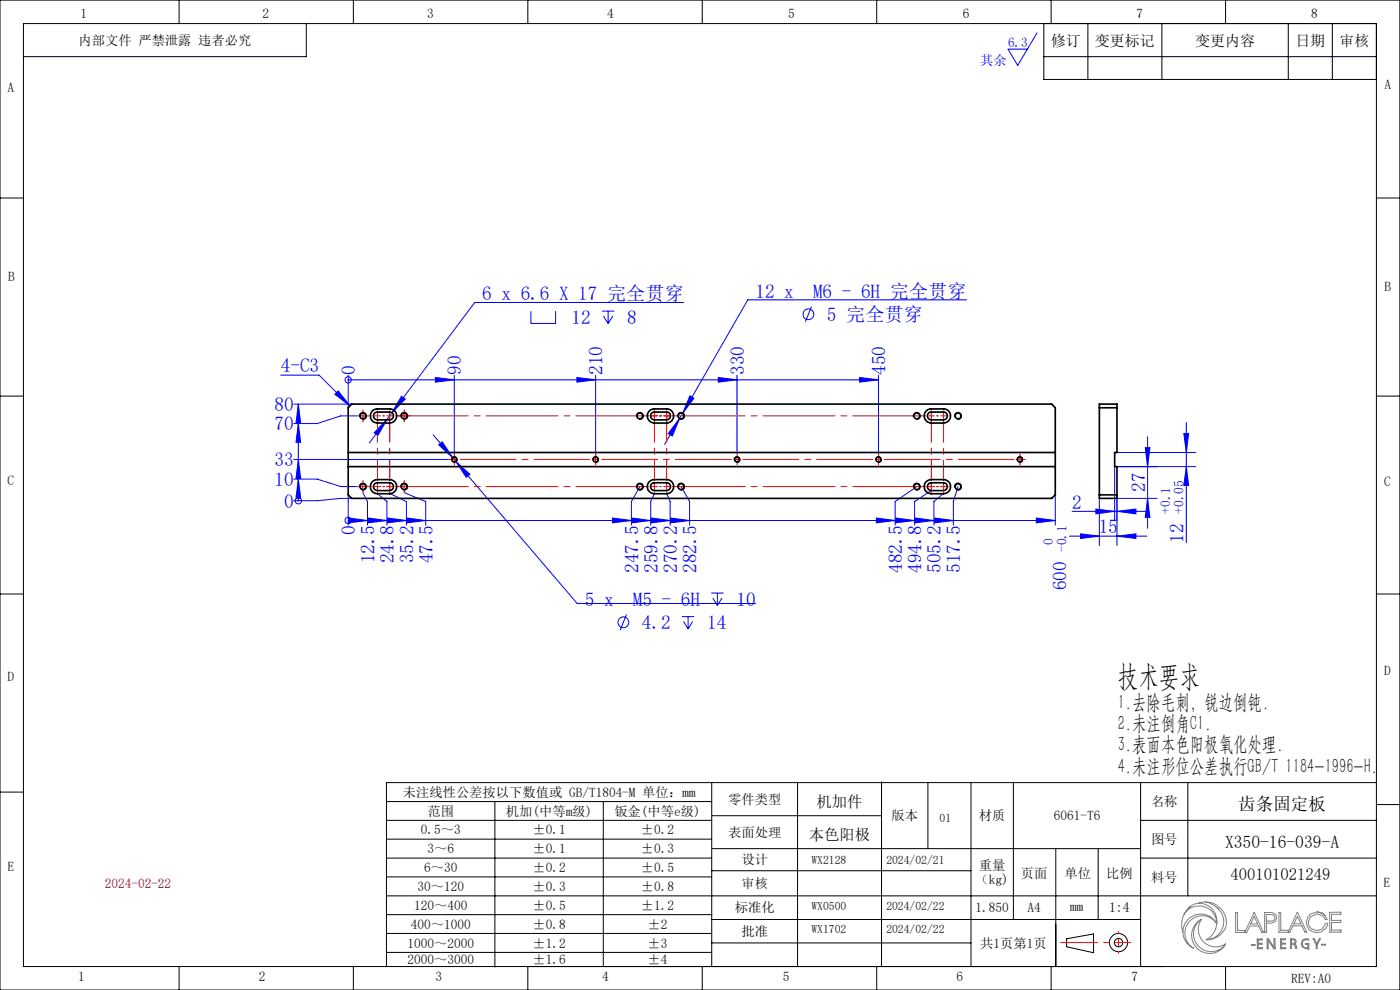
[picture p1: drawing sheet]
<svg xmlns="http://www.w3.org/2000/svg" width="297mm" height="210mm" viewBox="0 0 297 210" stroke-linecap="round" stroke-linejoin="round" font-family="sans-serif">
<g fill="none" stroke="#00f" stroke-width=".21">
<path d="M220 7l-4.1 6.9-2-3.5h4M59.5 79.6h8.2l6.5 6.5M73.9 79.6v6.9M96.4 79.6v16.7M112.6 66v2.6h5.3v-2.6M126.4 79.6v16.7M127.7 66h2.6M128 67.1l1 1.5M129 66v2.6M130 67.1l-1 1.5M145.1 64.2h-44.4l-17.6 23.4M156.4 79.6v16.7"/>
<path d="M172.2 65l-1.3 3.3M186.4 79.6v16.7M205 63.6h-46.4l-13.8 24.1M62.3 97.5h32.9M62.3 85.7h12.3M63.3 97.5l.5 4h-1zM63.3 89.8l.5 4h-1zM63.3 85.7l.5 4h-1zM63.3 85.7v20.5M71 83.6l.8-.7 2.4 3.2zM73.9 80.6h.1M73.9 80.6h112.5"/>
<path d="M75.7 88.2h-3.4l-5 1.6h-5M82.2 88.9l-2 3.5-.8-.6zM82.2 88.9l-3.8 5.1M83.1 87.6l-.9 1.3M85.2 84.1l.8 .6-2.9 2.9zM91.9 92.2l4.1 4.9M92.4 80.1l4 .5-4 .5zM93.1 94.4l.7-.7 2.2 3.4zM96 97.1l.7 .8M96.7 97.9l3 2.7-.8 .6zM96.7 97.9l25.7 30.1h37.9M122.4 80.1l4 .5-4 .5z"/>
<path d="M144.2 88.8l-1.6 3.7-.9-.5zM144.2 88.8l-3.2 5.5M144.8 87.7l-.6 1.1M146.4 84l.8 .5-2.4 3.2zM152.4 80.1l4 .5-4 .5zM182.4 80.1l4 .5-4 .5zM236.5 99v11.5M237 99h16.6M237 96h16.6M243 95h.9l-.4 4zM243.5 92.6v19.5M251.1 92h1.1l-.5 4z"/>
<path d="M251.7 99l.5 4h-1.1zM251.7 89.6v25.5M62.3 101.6h5l5 1.6h3.4M63.3 106.2h.1M63.3 101.6l.5 4h-1zM73.9 110.4h.1M73.9 105v6.4M73.9 110.4h150M74 109.9l4 .5-4 .5zM74.6 105.7h-2.3l-5 .5h-5M77 104.5l1 1.9v5M78.1 109.9l4 .5-4 .5z"/>
<path d="M80.1 104.7l2 1.7v5M82.2 109.9l4 .5-4 .5zM82.7 104.7l3.5 1.7v5M85.7 104.5l4.6 1.9v5M86.3 109.9l4 .5-4 .5zM129.9 109.9l4 .5-4 .5zM134.1 109.9l3.9 .5-3.9 .5zM135.7 103.2l-1.8 3.2v5M138.2 109.9l4 .5-4 .5zM138.8 104.7l-.8 1.7v5M141.4 104.7l.8 1.7v5M142.3 109.9l4 .5-4 .5z"/>
<path d="M144.5 103.2l1.8 3.2v5M185.9 109.9l4 .5-4 .5zM190 109.9l4 .5-4 .5zM194.1 109.9l4 .5-4 .5zM194.5 103.2l-4.6 3.2v5M197.6 104.1l-3.6 2.3v5M198.3 109.9l3.9 .5-3.9 .5zM200.2 104.7l-2.1 1.7v5M203.2 103.2l-1 3.2v5M219.9 109.9l4 .5-4 .5zM223.9 105v6.4M226.9 113.7h16.4"/>
<path d="M227.4 108.5h15.9M229.2 113.2l4 .5-4 .5zM232.5 108l4 .5-4 .5zM233.2 105.7v10M237 108.5l4-.5v1zM237 113.7l4-.5v1zM243.5 105.7l.4 4h-.9zM245.5 105.7h-8.5v10M132.9 130.4l-1.3 3.3M144.7 130.8h2.6M145 131.8l1 1.6M146 130.8v2.6"/>
<path d="M146.9 131.8l-.9 1.6M150.9 125.8h2.6M151.2 126.9l1 1.5M152.2 125.8v2.6M153.2 126.9l-1 1.5"/>
<circle cx="171.5" cy="66.7" r="1.14"/>
<circle cx="73.9" cy="80.6" r=".67"/>
<circle cx="63.3" cy="106.2" r=".67"/>
<circle cx="73.9" cy="110.4" r=".68"/>
<circle cx="132.2" cy="132" r="1.15"/>
</g>
<g fill="none" stroke="#000" stroke-width=".21">
<path d="M0 0h297v210h-297zM5 5h287v200h-287zM38 0v5M65 5v7h-60M75 0v5M112 0v5M149 0v5M186 0v5M221.4 5v11.9h70.6M221.4 12h70.6M223 0v5M230.8 5v11.9"/>
<path d="M246.5 5v11.9M260 0v5M273.3 5v11.9M282.6 5v11.9M0 42h5M292 42h5M0 84h5M76.3 88.4a.75 .75 0 0 1 .6-.9 .75 .75 0 0 1 .8 .8 .75 .75 0 0 1-.9 .7M85 88.4a.75 .75 0 0 1 .7-.9 .75 .75 0 0 1 .8 .8 .75 .75 0 0 1-1 .7M95.7 97.6a.62 .62 0 0 1 .6-.8 .62 .62 0 0 1 .7 .7 .62 .62 0 0 1-.8 .6M125.8 97.6a.61 .61 0 0 1 .5-.7 .61 .61 0 0 1 .7 .6 .61 .61 0 0 1-.8 .6M135 88.4a.76 .76 0 0 1 .7-.9 .76 .76 0 0 1 .8 .8 .76 .76 0 0 1-1 .7"/>
<path d="M143.8 88.4a.76 .76 0 0 1 .6-.9 .76 .76 0 0 1 .8 .8 .76 .76 0 0 1-.9 .7M155.8 97.6a.62 .62 0 0 1 .5-.8 .62 .62 0 0 1 .7 .7 .62 .62 0 0 1-.8 .6M185.8 97.6a.61 .61 0 0 1 .5-.7 .61 .61 0 0 1 .7 .6 .61 .61 0 0 1-.8 .6M193.8 88.4a.75 .75 0 0 1 .6-.9 .75 .75 0 0 1 .8 .8 .75 .75 0 0 1-.9 .7M202.5 88.4a.75 .75 0 0 1 .7-.9 .75 .75 0 0 1 .8 .8 .75 .75 0 0 1-.9 .7M215.8 97.6a.61 .61 0 0 1 .5-.7 .61 .61 0 0 1 .7 .6 .61 .61 0 0 1-.8 .6M292 84h5M76.3 103.4a.75 .75 0 0 1 .6-.9 .75 .75 0 0 1 .8 .8 .75 .75 0 0 1-.9 .7M85 103.4a.75 .75 0 0 1 .7-.9 .75 .75 0 0 1 .8 .8 .75 .75 0 0 1-1 .7M135 103.4a.76 .76 0 0 1 .7-.9 .76 .76 0 0 1 .8 .8 .76 .76 0 0 1-1 .7M143.8 103.4a.76 .76 0 0 1 .6-.9 .76 .76 0 0 1 .8 .8 .76 .76 0 0 1-.9 .7M193.8 103.4a.75 .75 0 0 1 .6-.9 .75 .75 0 0 1 .8 .8 .75 .75 0 0 1-.9 .7"/>
<path d="M202.5 103.4a.75 .75 0 0 1 .7-.9 .75 .75 0 0 1 .8 .8 .75 .75 0 0 1-.9 .7M0 126h5M292 126h5M0 168h5M82 174h69M82 170h69M82 178h69M105 170v35.1M128 170v35M151 173h36M151 166v39M169.2 166v39"/>
<path d="M187 165.8v39.2M196.8 166v14M206 166v39M215 166v29M242 166v39M242 174h50M252 166v24M292 166h-210v39M292 170.7h5M82 190h210M82 182h69M82 186h69"/>
<path d="M82 194h69M82 198h69M151 180h91M151 184.7h55M151 195h91M224 180v25M226.3 199.1l5.7-1v4l-5.7-1.3zM233 180v15M242 182h50M38 205v5M75 205v5M82 202h69"/>
<path d="M112 205v5M149 205v5M151 200h55M186 205v5M223 205v5M260 205v5"/>
<circle cx="237.3" cy="199.9" r="1.92"/>
<circle cx="237.3" cy="199.9" r=".89"/>
</g>
<g fill="none" stroke="#808080" stroke-width=".21">
<path d="M251.2 194a3.7 3.7 0 0 1 4.2-1.7 3.7 3.7 0 0 1 2.7 3.6M252.6 192.2a4.9 4.9 0 0 0-1.6 5.6M254.2 191.6a4.3 4.3 0 0 1 4.6 1 4.3 4.3 0 0 1 1.1 4.5 4.4 4.4 0 0 1-4.1 2.2M254.2 191.6a3.3 3.3 0 0 0-2.1 1M254.2 191.6a3.8 3.8 0 0 1 3.9 4.3M254.9 195a3.8 3.8 0 0 0-1 6.1 3.8 3.8 0 0 0 6.1-.9M254.9 195a3.7 3.7 0 0 0 .4 4.7 3.7 3.7 0 0 0 4.7 .5M254.9 195a3.7 3.7 0 0 0-.6 5.7 3.7 3.7 0 0 0 5.7-.5M255.7 191.3a5.7 5.7 0 0 1 2.9 1.6M258.1 192.4a3.8 3.8 0 0 1 1.3 4.3 3.8 3.8 0 0 1-3.6 2.6M258.1 195.9a3.7 3.7 0 0 0-5.7-.5 3.7 3.7 0 0 0 .9 5.7 3.7 3.7 0 0 1-2.3-3.3M258.1 195.9a4.2 4.2 0 0 1-2.3 3.4"/>
<path d="M258.1 195.9a3.8 3.8 0 0 0-4.3-1.9 3.8 3.8 0 0 0-2.8 3.8M264.1 197.7l2-4.1 1.9 4.2h-.3l-.7-1.4-1.9 .1-.6 1.3h-2.4v-4.2h.4v3.8h1.6v.4M266.1 194.4l.7 1.6h-1.5zM266.7 199.2h1.1v.2h-.9v.7h.8v.2h-.8v.7h.9v.3h-1.1zM268.3 193.6a2.75 2.75 0 0 1 2.4 .5l.2 .6a1.5 1.5 0 0 1-1.9 1.1h-.4l.1 2h-.4zM268.6 194l1.5 .1a.69 .69 0 0 1 0 1.2l-1.5 .1zM269 199.4v1.9h-.2v-2.1h.3l1.2 1.8M269 199.4l1.2 1.9h.3v-2.2h-.2v1.9M269 199.4h.1M271.6 199.1h1.1v.2h-.8v.8h.8v.2h-.8v.7h.9v.3h-1.1zM273.3 197.6l2-4.1 1.9 4.2h-.4l-.6-1.3h-1.9l-.7 1.4h-2.3v-4.2h.4v3.7h1.6v.5M274 199.3l.6 .1 .1 .6-.7 .1z"/>
<path d="M275.2 194.4l.8 1.6h-1.5zM276.4 199.3l.7-.2 .5 .1v.3l-.6-.2-.6 .3-.1 .6 .2 .7 .5 .1 .5-.1v-.6h-.5v-.2h.7v1.2h-.2v-.1l-.5 .1-.8-.4-.2-.7zM278.6 199.1h.2l.5 1.1 .6-1.1h.2l-.7 1.3v.8h-.2v-.8zM279.4 193.4l1.1 .3 .7 .6M279.4 193.4l-1.4 .5a2.26 2.26 0 0 0-.1 3.4 2.26 2.26 0 0 0 3.3-.4M279.4 193.4l1.2 .3 1 1.3h-.5l-.5-.8-1.2-.4-1.4 .7-.5 1.1 .2 .8 .5 .6 1.2 .4M281.1 197.1l.4-.6 .2-.6h-.5l-.7 1.2-1.1 .3M282.1 193.5h2.3v.4h-1.9v1.4l1.9-.1v.5h-1.9v1.6h2v.4h-2.4zM265.5 200.4l.7-.1v.2h-.7zM270.3 201h.1M273.8 201.3v-2.2h.6l.4 .2 .2 .4-.1 .4-.3 .1 .4 .3 .1 .7h-.3l-.2-.8-.6-.1v1M274.8 200.8h.1"/>
<path d="M279.3 200.2h.1M280.4 200.3h.8v.2h-.8z"/>
</g>
<path d="M225 199.9h14.9" fill="none" stroke="#f00" stroke-width=".21" stroke-dasharray="15.2 1.3 1.3 1.3" stroke-dashoffset="7.4"/>
<path d="M237.3 202.2v-4.6" fill="none" stroke="#f00" stroke-width=".21" stroke-dasharray="15.2 1.3 1.3 1.3" stroke-dashoffset="14.8"/>
<g fill="none" stroke="#f00" stroke-width=".21" stroke-dasharray="15.2 1.3 1.3 1.3">
<path d="M76.4 88.2h-.6M77 87.6v-.6M77 88.8v.7M77.6 88.2h.7M78.8 88.2h-.2M80.1 87v-.2M80.1 89.5v.2M81.3 88.2h.2M81.3 88.2h.1M81.4 88.2h-.2M82.7 88.2v-.6M82.7 88.2h-.6"/>
<path d="M82.7 88.2v.6M82.7 88.2h.6M82.7 87v-.2M82.7 89.5v.2M83.9 88.2h.2M85.1 88.2h-.6M85.8 87.6v-.6M85.8 88.8v.7M86.4 88.2h.6M95.8 97.5h-.6M96.4 97.5v-.7M96.4 97.5h-.6"/>
<path d="M96.4 97.5v.6M96.4 97.5h.6M96.4 96.8v-.5M96.4 98.1v.5M126.4 96.8v-.5M126.4 98.1v.5M137.6 88.2h-.2M138.8 88.2v-.6M138.8 88.2h-.6M138.8 88.2v.6M138.8 88.2h.7M138.8 87v-.2"/>
<path d="M138.8 89.5v.2M140.1 88.2h.2M140.1 88.2h.1M140.2 88.2h-.2M141.4 88.2v-.6M141.4 88.2h-.6M141.4 88.2v.6M141.4 88.2h.7M141.4 87v-.2M141.4 89.5v.2M142.7 88.2h.2M156.4 97.5v-.7"/>
<path d="M156.4 97.5h-.6M156.4 97.5v.6M156.4 97.5h.6M156.4 96.8v-.5M156.4 98.1v.5M186.4 97.5v-.7M186.4 97.5h-.6M186.4 97.5v.6M186.4 97.5h.6M186.4 96.8v-.5M186.4 98.1v.5M196.3 88.2h-.2"/>
<path d="M197.6 88.2v-.6M197.6 88.2h-.6M197.6 88.2v.6M197.6 88.2h.6M197.6 87v-.2M197.6 89.5v.2M198.8 88.2h.2M198.8 88.2h.1M198.9 88.2h-.2M200.2 88.2v-.6M200.2 88.2h-.6M200.2 88.2v.6"/>
<path d="M200.2 88.2h.6M200.2 87v-.2M200.2 89.5v.2M201.4 88.2h.2M216.4 97.5v-.7M216.4 97.5h-.6M216.4 97.5v.6M216.4 97.5h.6M216.4 96.8v-.5M216.4 98.1v.5M217 97.5h.5M76.4 103.2h-.6"/>
<path d="M77 102.6v-.6M77 103.8v.7M77.6 103.2h.7M78.8 103.2h-.2M80.1 103.2v-.6M80.1 103.2h-.6M80.1 103.2v.6M80.1 103.2h.6M80.1 102v-.2M80.1 104.5v.2M81.3 103.2h.2M81.3 103.2h.1"/>
<path d="M81.4 103.2h-.2M82.7 103.2v-.6M82.7 103.2h-.6M82.7 103.2v.6M82.7 103.2h.6M82.7 102v-.2M82.7 104.5v.2M83.9 103.2h.2M85.1 103.2h-.6M85.8 102.6v-.6M85.8 103.8v.7M86.4 103.2h.6"/>
<path d="M137.6 103.2h-.2M138.8 103.2v-.6M138.8 103.2h-.6M138.8 103.2v.6M138.8 103.2h.7M138.8 102v-.2M138.8 104.5v.2M140.1 103.2h.2M140.1 103.2h.1M140.2 103.2h-.2M141.4 103.2v-.6M141.4 103.2h-.6"/>
<path d="M141.4 103.2v.6M141.4 103.2h.7M141.4 102v-.2M141.4 104.5v.2M142.7 103.2h.2M196.3 103.2h-.2M197.6 103.2v-.6M197.6 103.2h-.6M197.6 103.2v.6M197.6 103.2h.6M197.6 102v-.2M197.6 104.5v.2"/>
<path d="M198.8 103.2h.2M198.8 103.2h.1M198.9 103.2h-.2M198.9 103.2h-.1M200.2 103.2v-.6M200.2 103.2h-.6M200.2 103.2v.6M200.2 103.2h.6M200.2 102v-.2M200.2 104.5v.2M201.4 103.2h.2"/>
</g>
<path d="M97.6 97.5h27.5M127.6 97.5h27.5M157.6 97.5h27.5M187.6 97.5h27.5" fill="none" stroke="#f00" stroke-width=".21" stroke-dasharray="15.2 1.3 1.3 1.3" stroke-dashoffset="3.4"/>
<path d="M80.1 102v-12.5M82.7 102v-12.5M138.8 102v-12.5M141.4 102v-12.5M197.6 102v-12.5M200.2 102v-12.5" fill="none" stroke="#f00" stroke-width=".21" stroke-dasharray="15.2 1.3 1.3 1.3" stroke-dashoffset="10.9"/>
<path d="M83.9 88.2h53.7M142.7 88.2h53.6M83.9 103.2h53.7M142.7 103.2h53.6" fill="none" stroke="#f00" stroke-width=".21" stroke-dasharray="15.2 1.3 1.3 1.3" stroke-dashoffset="-.2"/>
<path d="M76.4 88.2h1.2M77 87.6v1.3M79.4 88.2h1.3M80.1 87.6v1.3M85.1 88.2h1.3M85.7 87.6v1.3M125.7 97.5h1.3M126.4 96.9v1.2M76.4 103.2h1.2M77 102.6v1.2M85.1 103.2h1.3M85.7 102.6v1.2" fill="none" stroke="#f00" stroke-width=".21"/>
<g fill="#00f">
<path d="M63.3 101.6l.5 4h-1zM63.3 97.5l.5 4h-1zM63.3 89.8l.5 4h-1zM63.3 85.7l.5 4h-1z"/>
<path d="M74 109.9l4 .5-4 .5zM78.1 109.9l4 .5-4 .5zM82.2 109.9l4 .5-4 .5zM86.3 109.9l4 .5-4 .5zM129.9 109.9l4 .5-4 .5zM134.1 109.9l3.9 .5-3.9 .5zM138.2 109.9l4 .5-4 .5zM142.3 109.9l4 .5-4 .5zM185.9 109.9l4 .5-4 .5zM190 109.9l4 .5-4 .5zM194.1 109.9l4 .5-4 .5zM198.3 109.9l3.9 .5-3.9 .5zM219.9 109.9l4 .5-4 .5zM92.4 80.1l4 .5-4 .5zM122.4 80.1l4 .5-4 .5zM152.4 80.1l4 .5-4 .5zM182.4 80.1l4 .5-4 .5z"/>
<path d="M71 83.6l.8-.7 2.4 3.2zM82.2 88.9l-2.8 2.9 .8 .6zM85.2 84.1l-2.1 3.5 2.9-2.9zM144.2 88.8l-2.5 3.2 .9 .5zM146.4 84l-1.6 3.7 2.4-3.2zM93.1 94.4l2.9 2.7-2.2-3.4zM96.7 97.9l2.2 3.3 .8-.6z"/>
<path d="M237 113.7l4-.5v1zM229.2 113.2l4 .5-4 .5z"/>
<path d="M243 95h.9l-.4 4zM243.5 105.7l.4 4h-.9zM251.1 92h1.1l-.5 4zM251.7 99l.5 4h-1.1z"/>
<path d="M232.5 108l4 .5-4 .5zM237 108.5l4-.5v1z"/>
</g>
<g fill="none" stroke="#000" stroke-width=".35">
<path d="M73.9 96h150M73.9 99h150M74.6 85.7h148.5l.8 .8v18.5l-.8 .7h-148.5l-.7-.7v-18.5zM79 87.2l.7-.4 3-.1a1.5 1.5 0 0 1 1.5 1.5 1.5 1.5 0 0 1-1.5 1.5h-2.6a1.53 1.53 0 0 1-1.4-.9 1.53 1.53 0 0 1 .3-1.6zM79.5 87.6l.6-.2h2.6a.83 .83 0 0 1 .8 .8 .83 .83 0 0 1-.8 .9h-2.6a.85 .85 0 0 1-.8-.6 .85 .85 0 0 1 .2-.9zM137.8 87.2l.6-.4 3-.1a1.5 1.5 0 0 1 1.5 1.5 1.5 1.5 0 0 1-1.5 1.5h-2.6a1.51 1.51 0 0 1-1.4-.9 1.51 1.51 0 0 1 .4-1.6zM138.3 87.6l.5-.2h2.6a.83 .83 0 0 1 .9 .8 .83 .83 0 0 1-.9 .9h-2.6a.85 .85 0 0 1-.8-.6 .85 .85 0 0 1 .3-.9zM196.5 87.2l.7-.4 3-.1a1.5 1.5 0 0 1 1.4 1.5 1.5 1.5 0 0 1-1.4 1.5h-2.6a1.51 1.51 0 0 1-1.4-.9 1.51 1.51 0 0 1 .3-1.6zM197 87.6l.6-.2h2.6a.83 .83 0 0 1 .8 .8 .83 .83 0 0 1-.8 .9h-2.6a.85 .85 0 0 1-.8-.6 .85 .85 0 0 1 .2-.9zM233.2 85.7h3.8v10.3h-.5v3h.5v6.7h-3.8zM233.2 86.5h3.8M79 102.2l.7-.4 3-.1a1.5 1.5 0 0 1 1.5 1.5 1.5 1.5 0 0 1-1.5 1.5h-2.6a1.52 1.52 0 0 1-1.4-.9 1.52 1.52 0 0 1 .3-1.6z"/>
<path d="M79.5 102.6l.6-.2h2.6a.83 .83 0 0 1 .8 .8 .83 .83 0 0 1-.8 .9h-2.6a.85 .85 0 0 1-.8-.6 .85 .85 0 0 1 .2-.9zM137.8 102.2l.6-.4 3-.1a1.5 1.5 0 0 1 1.5 1.5 1.5 1.5 0 0 1-1.5 1.5h-2.6a1.5 1.5 0 0 1-1.4-.9 1.5 1.5 0 0 1 .4-1.6zM138.3 102.6l.5-.2h2.6a.83 .83 0 0 1 .9 .8 .83 .83 0 0 1-.9 .9h-2.6a.85 .85 0 0 1-.8-.6 .85 .85 0 0 1 .3-.9zM196.5 102.2l.7-.4 3-.1a1.5 1.5 0 0 1 1.4 1.5 1.5 1.5 0 0 1-1.4 1.5h-2.6a1.5 1.5 0 0 1-1.4-.9 1.5 1.5 0 0 1 .3-1.6zM197 102.6l.6-.2h2.6a.83 .83 0 0 1 .8 .8 .83 .83 0 0 1-.8 .9h-2.6a.85 .85 0 0 1-.8-.6 .85 .85 0 0 1 .2-.9zM233.2 105h3.8"/>
<circle cx="77" cy="88.2" r=".62"/>
<circle cx="85.7" cy="88.2" r=".62"/>
<circle cx="96.4" cy="97.5" r=".52"/>
<circle cx="126.4" cy="97.5" r=".53"/>
<circle cx="135.7" cy="88.2" r=".62"/>
<circle cx="144.5" cy="88.2" r=".62"/>
<circle cx="156.4" cy="97.5" r=".52"/>
<circle cx="186.4" cy="97.5" r=".53"/>
<circle cx="194.5" cy="88.2" r=".63"/>
<circle cx="203.2" cy="88.2" r=".63"/>
<circle cx="216.4" cy="97.5" r=".52"/>
<circle cx="77" cy="103.2" r=".62"/>
<circle cx="85.7" cy="103.2" r=".62"/>
<circle cx="135.7" cy="103.2" r=".62"/>
<circle cx="144.5" cy="103.2" r=".62"/>
<circle cx="194.5" cy="103.2" r=".63"/>
<circle cx="203.2" cy="103.2" r=".63"/>
</g>
<text font-size="6.3" x="237.1" y="145.5">技术要求</text>
<g font-size="4.4">
<text x="237.1" y="150.4">1.去除毛刺，锐边倒钝.</text>
<text x="237.1" y="154.9">2.未注倒角C1.</text>
<text x="237.1" y="159.4">3.表面本色阳极氧化处理.</text>
<text x="237.1" y="163.9">4.未注形位公差执行GB/T 1184-1996-H.</text>
</g>
<g font-size="4.1" fill="#00f">
<text x="102.3" y="63.7">6 x 6.6 X 17 完全贯穿</text>
<text x="160.3" y="63.1">12 x</text>
<text x="172.5" y="63.1">M6 - 6H 完全贯穿</text>
<text x="121.3" y="68.7">12</text>
<text x="133.1" y="68.7">8</text>
<text x="175.4" y="68.1">5 完全贯穿</text>
<text x="59.6" y="79">4-C3</text>
<text x="75.3" y="79.5" transform="rotate(-90 75.3 79.5)">0</text>
<text x="97.8" y="79.5" transform="rotate(-90 97.8 79.5)">90</text>
<text x="127.8" y="79.5" transform="rotate(-90 127.8 79.5)">210</text>
<text x="157.8" y="79.5" transform="rotate(-90 157.8 79.5)">330</text>
<text x="187.8" y="79.5" transform="rotate(-90 187.8 79.5)">450</text>
<text x="58.2" y="87.2">80</text>
<text x="58.2" y="91.3">70</text>
<text x="58.2" y="98.9">33</text>
<text x="58.2" y="103.1">10</text>
<text x="60.3" y="107.7">0</text>
<text x="227.5" y="107.9">2</text>
<text x="242.9" y="104.4" transform="rotate(-90 242.9 104.4)">27</text>
<text x="75.3" y="113.4" transform="rotate(-90 75.3 113.4)">0</text>
<text x="233.1" y="113.1">15</text>
<text x="79.5" y="119.5" transform="rotate(-90 79.5 119.5)">12.5</text>
<text x="83.6" y="119.5" transform="rotate(-90 83.6 119.5)">24.8</text>
<text x="87.7" y="119.5" transform="rotate(-90 87.7 119.5)">35.2</text>
<text x="91.8" y="119.5" transform="rotate(-90 91.8 119.5)">47.5</text>
<text x="251.1" y="115.1" transform="rotate(-90 251.1 115.1)">12</text>
<text x="135.4" y="121.6" transform="rotate(-90 135.4 121.6)">247.5</text>
<text x="139.5" y="121.6" transform="rotate(-90 139.5 121.6)">259.8</text>
<text x="143.6" y="121.6" transform="rotate(-90 143.6 121.6)">270.2</text>
<text x="147.8" y="121.6" transform="rotate(-90 147.8 121.6)">282.5</text>
<text x="191.4" y="121.6" transform="rotate(-90 191.4 121.6)">482.5</text>
<text x="195.5" y="121.6" transform="rotate(-90 195.5 121.6)">494.8</text>
<text x="199.6" y="121.6" transform="rotate(-90 199.6 121.6)">505.2</text>
<text x="203.7" y="121.6" transform="rotate(-90 203.7 121.6)">517.5</text>
<text x="226.2" y="125.2" transform="rotate(-90 226.2 125.2)">600</text>
<text x="124.1" y="128.5">5 x</text>
<text x="134.2" y="128.5">M5 - 6H</text>
<text x="156.2" y="128.5">10</text>
<text x="136.2" y="133.5">4.2</text>
<text x="150" y="133.5">14</text>
</g>
<g font-size="3.7">
<text x="262.7" y="171.9">齿条固定板</text>
<text x="259.9" y="179.8">X350-16-039-A</text>
</g>
<text font-size="3.5" x="261.1" y="186.6">400101021249</text>
<g font-size="3.3">
<text x="173.2" y="171.3">机加件</text>
<text x="171.6" y="178.2">本色阳极</text>
</g>
<g font-size="3.2">
<text x="222.9" y="9.8">修订</text>
<text x="232.3" y="9.8">变更标记</text>
<text x="253.5" y="9.8">变更内容</text>
<text x="274.8" y="9.8">日期</text>
<text x="284.2" y="9.8">审核</text>
</g>
<g font-size="2.9" fill="#00f">
<text x="248.2" y="109" transform="rotate(-90 248.2 109)">+0.1</text>
<text x="251.1" y="109" transform="rotate(-90 251.1 109)">+0.05</text>
<text x="223.4" y="115.7" transform="rotate(-90 223.4 115.7)">0</text>
<text x="226.2" y="117.1" transform="rotate(-90 226.2 117.1)">-0.1</text>
</g>
<text font-size="2.9" x="235.3" y="193.4">1:4</text>
<g font-size="2.8">
<text x="17.1" y="3.7">1</text>
<text x="55.7" y="3.7">2</text>
<text x="90.6" y="3.7">3</text>
<text x="128.8" y="3.7">4</text>
<text x="167.2" y="3.7">5</text>
<text x="204.2" y="3.7">6</text>
<text x="241.1" y="3.7">7</text>
<text x="278.2" y="3.7">8</text>
<text x="16.7" y="9.6">内部文件 严禁泄露 违者必究</text>
<text x="1.6" y="19.4">A</text>
<text x="293.7" y="18.9">A</text>
<text x="1.7" y="59.6">B</text>
<text x="293.7" y="61.8">B</text>
<text x="1.6" y="103">C</text>
<text x="293.6" y="103">C</text>
<text x="293.6" y="143.3">D</text>
<text x="1.6" y="144.5">D</text>
<text x="85.5" y="169.1">未注线性公差按以下数值或 GB/T1804-M 单位：mm</text>
<text x="90.7" y="173">范围</text>
<text x="107.3" y="173">机加(中等m级)</text>
<text x="130.3" y="173">钣金(中等e级)</text>
<text x="154.5" y="170.5">零件类型</text>
<text x="244.2" y="171.1">名称</text>
<text x="89.3" y="177">0.5～3</text>
<text x="113" y="177">±0.1</text>
<text x="136" y="177">±0.2</text>
<text x="154.5" y="177.5">表面处理</text>
<text x="189.1" y="174">版本</text>
<text x="207.7" y="174">材质</text>
<text x="223.6" y="174">6061-T6</text>
<text x="244.2" y="179">图号</text>
<text x="1.6" y="184.8">E</text>
<text x="90" y="185">6～30</text>
<text x="90.7" y="181">3～6</text>
<text x="113" y="181">±0.1</text>
<text x="113" y="185">±0.2</text>
<text x="136" y="181">±0.3</text>
<text x="136" y="185">±0.5</text>
<text x="157.3" y="183.3">设计</text>
<text x="207.7" y="184.6">重量</text>
<text x="88.6" y="189.1">30～120</text>
<text x="113" y="189.1">±0.3</text>
<text x="136" y="189.1">±0.8</text>
<text x="157.3" y="188.4">审核</text>
<text x="207" y="187.4">（kg)</text>
<text x="216.5" y="186.3">页面</text>
<text x="225.8" y="186.3">单位</text>
<text x="234.7" y="186.2">比例</text>
<text x="244.2" y="187.1">料号</text>
<text x="293.5" y="188.1">E</text>
<text x="87.1" y="197">400～1000</text>
<text x="87.9" y="193">120～400</text>
<text x="113" y="193">±0.5</text>
<text x="113" y="197">±0.8</text>
<text x="136" y="193">±1.2</text>
<text x="137.4" y="197">±2</text>
<text x="155.9" y="193.5">标准化</text>
<text x="207" y="193.5">1.850</text>
<text x="218" y="193.5">A4</text>
<text x="227" y="193.2">mm</text>
<text x="86.4" y="201">1000～2000</text>
<text x="113" y="201">±1.2</text>
<text x="137.4" y="201">±3</text>
<text x="157.3" y="198.5">批准</text>
<text x="207.9" y="201">共1页第1页</text>
<text x="16.6" y="208.2">1</text>
<text x="54.9" y="208.2">2</text>
<text x="86.4" y="204.5">2000～3000</text>
<text x="92.4" y="208.2">3</text>
<text x="113" y="204.5">±1.6</text>
<text x="127.8" y="208.2">4</text>
<text x="137.4" y="204.5">±4</text>
<text x="166" y="208.2">5</text>
<text x="202.9" y="208.2">6</text>
<text x="240" y="208.2">7</text>
<text x="273.9" y="208.5">REV:A0</text>
</g>
<g font-size="2.8" fill="#00f">
<text x="213.8" y="10">6.3</text>
<text x="207.9" y="13.9">其余</text>
</g>
<text font-size="2.8" fill="#8b0000" x="22.2" y="188.4">2024-02-22</text>
<g font-size="2.5">
<text x="199.3" y="174.4">01</text>
<text x="172.2" y="183.2">WX2128</text>
<text x="188" y="183.2">2024/02/21</text>
<text x="172.2" y="193.1">WX0500</text>
<text x="188" y="193.1">2024/02/22</text>
<text x="172.2" y="198">WX1702</text>
<text x="188" y="198">2024/02/22</text>
</g>
</svg>
